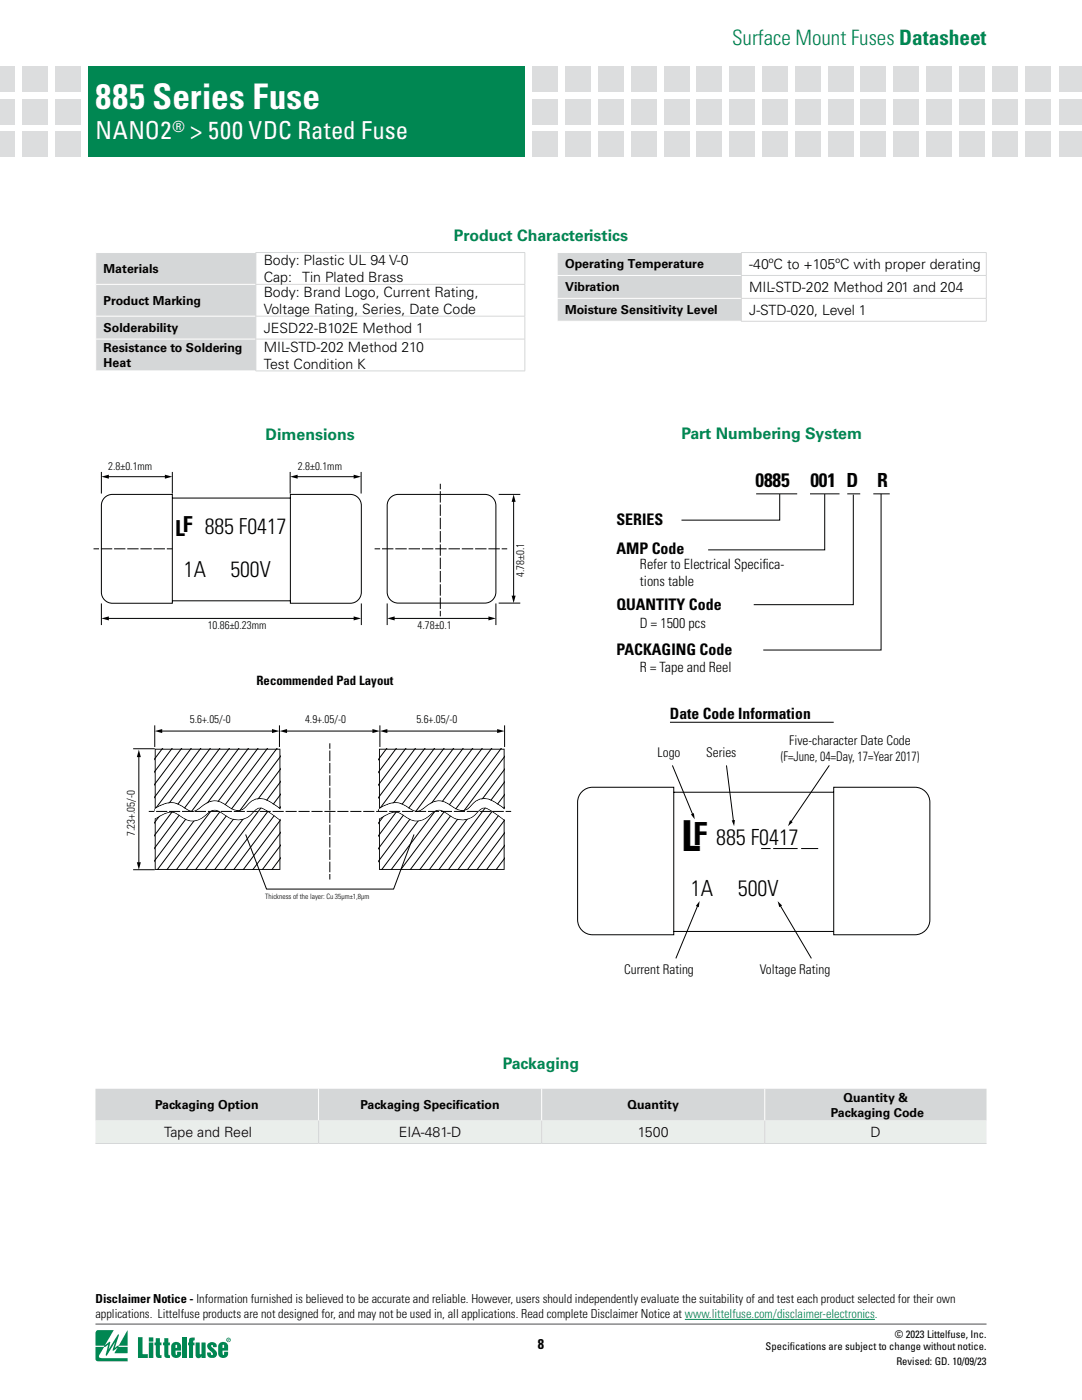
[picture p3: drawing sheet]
<svg xmlns="http://www.w3.org/2000/svg" width="216mm" height="279mm" viewBox="0 0 216 279" stroke-linecap="round" stroke-linejoin="round" font-family="sans-serif">
<path d="M19 264.2h177.8" fill="none" stroke="#4d4d4f" stroke-width=".2"/>
<g fill="#008752">
<path d="M19.2 265.6l.4-.2 3.1 .1-1.7 2.9 .8-.6 .2 .1-.3 1.4 1.9-3 .1 .3-.8 2.4 .8-.5 1.8-3.1v3.2h-1.8l-.1 .2h1.9v1.3l-2.7-.1 .7-1-.9 .6-.1-.2 .5-1.6-1.7 2.7h-.1l-.1-.2 .5-1.9-.8 .4-1.1 1.9a1.05 1.05 0 0 0 1.3 .4h4.5v.6h-6l-.3-.2-.1-.3v-2.4h1.6l.1-.2h-1.7v-2.5z"/>
<path d="M27.5 266.9h.9v3.4h1.1v.7h-2z"/>
<path d="M31.1 267.1h.8v.8h.3v.6h-.3v1.7v.2l.3 .1v.5a.81 .81 0 0 1-1.1-.4v-2.1h-.3v-.6h.3z"/>
<path d="M32.8 267.1h.8v.8h.3v.6h-.3v1.7v.2l.3 .1v.5a.81 .81 0 0 1-1.1-.4v-2.1h-.3v-.6h.3z"/>
<path d="M36.4 266.9h.8v4.1h-.8z"/>
<path d="M37.9 267.1l1-.2v.6a.3 .3 0 0 0-.3 .1 .3 .3 0 0 0-.1 .3h.3v.6h-.3v2.5h-.8v-2.5h-.2v-.6h.2z"/>
<path d="M39 267.9h.8v2.2l.2 .2 .2-.1v-2.3h.8v3.1h-.8v-.4a.61 .61 0 0 1-.7 .5 .61 .61 0 0 1-.5-.6z"/>
<path d="M41.5 268.2a.98 .98 0 0 1 1.1-.3 .98 .98 0 0 1 .6 .9l-.7 .1v-.4l-.3-.1-.1 .3 .5 .4a1.06 1.06 0 0 1 .3 1.8 .97 .97 0 0 1-1.1 .1 .97 .97 0 0 1-.4-1.1h.6l.1 .4 .3 .1a.69 .69 0 0 0-.5-.8l-.4-.5a.78 .78 0 0 1 0-.9z"/>
<path d="M17.6 13.2h87.2v18.1h-87.2z"/>
<path d="M29.7 266.9h.9v.8h-.9zM29.7 267.9h.9v3.1h-.9z"/>
<path d="M45.3 267.4a.35 .35 0 0 0 .7 0 .35 .35 0 0 0-.7 0zM45.2 267.4a.45 .45 0 0 1 .9 0 .45 .45 0 0 1-.9 0zM45.5 267.2l.2 .2zM45.4 267.2h.4v.4l-.2-.2-.2 .2z"/>
<path d="M44.4 268.4v.6h.3v-.5zM43.9 268a1.01 1.01 0 0 1 1.6 .6v.9h-1.1l.1 .9h.2v-.6h.8a1.02 1.02 0 0 1-.7 1.2 1.02 1.02 0 0 1-1.3-.8v-1.6z"/>
<path d="M35.1 268.4l-.1 .6h.3v-.5zM34.5 268a1.01 1.01 0 0 1 1.6 .6v.9h-1.1l.1 .9h.2v-.6h.8a1.02 1.02 0 0 1-.7 1.2 1.02 1.02 0 0 1-1.2-.8v-1.6z"/>
</g>
<g fill="#dcddde">
<path d="M11.1 13.2h5v5h-5z"/>
<path d="M11.1 19.8h5v5h-5z"/>
<path d="M11.1 26.3h5v5h-5z"/>
<path d="M4.5 13.2h5v5h-5z"/>
<path d="M4.5 19.8h5v5h-5z"/>
<path d="M4.5 26.3h5v5h-5z"/>
<path d="M-.1 13.2h3.1v5h-3.1z"/>
<path d="M-.1 19.8h3.1v5h-3.1z"/>
<path d="M-.1 26.3h3.1v5h-3.1z"/>
<path d="M204.5 13.2h5.1v5h-5.1z"/>
<path d="M204.5 19.8h5.1v5h-5.1z"/>
<path d="M204.5 26.3h5.1v5h-5.1z"/>
<path d="M106.3 13.2h5v5h-5z"/>
<path d="M106.3 19.8h5v5h-5z"/>
<path d="M106.3 26.3h5v5h-5z"/>
<path d="M112.9 13.2h5v5h-5z"/>
<path d="M112.9 19.8h5v5h-5z"/>
<path d="M112.9 26.3h5v5h-5z"/>
<path d="M119.4 13.2h5v5h-5z"/>
<path d="M119.4 19.8h5v5h-5z"/>
<path d="M119.4 26.3h5v5h-5z"/>
<path d="M126 13.2h5v5h-5z"/>
<path d="M126 19.8h5v5h-5z"/>
<path d="M126 26.3h5v5h-5z"/>
<path d="M132.5 13.2h5v5h-5z"/>
<path d="M132.5 19.8h5v5h-5z"/>
<path d="M132.5 26.3h5v5h-5z"/>
<path d="M139.1 13.2h5v5h-5z"/>
<path d="M139.1 19.8h5v5h-5z"/>
<path d="M139.1 26.3h5v5h-5z"/>
<path d="M145.6 13.2h5v5h-5z"/>
<path d="M145.6 19.8h5v5h-5z"/>
<path d="M145.6 26.3h5v5h-5z"/>
<path d="M152.1 13.2h5.1v5h-5.1z"/>
<path d="M152.1 19.8h5.1v5h-5.1z"/>
<path d="M152.1 26.3h5.1v5h-5.1z"/>
<path d="M158.7 13.2h5v5h-5z"/>
<path d="M158.7 19.8h5v5h-5z"/>
<path d="M158.7 26.3h5v5h-5z"/>
<path d="M165.2 13.2h5v5h-5z"/>
<path d="M165.2 19.8h5v5h-5z"/>
<path d="M165.2 26.3h5v5h-5z"/>
<path d="M171.8 13.2h5v5h-5z"/>
<path d="M171.8 19.8h5v5h-5z"/>
<path d="M171.8 26.3h5v5h-5z"/>
<path d="M178.3 13.2h5v5h-5z"/>
<path d="M178.3 19.8h5v5h-5z"/>
<path d="M178.3 26.3h5v5h-5z"/>
<path d="M184.9 13.2h5v5h-5z"/>
<path d="M184.9 19.8h5v5h-5z"/>
<path d="M184.9 26.3h5v5h-5z"/>
<path d="M191.4 13.2h5v5h-5z"/>
<path d="M191.4 19.8h5v5h-5z"/>
<path d="M191.4 26.3h5v5h-5z"/>
<path d="M198 13.2h5v5h-5z"/>
<path d="M198 19.8h5v5h-5z"/>
<path d="M198 26.3h5v5h-5z"/>
<path d="M211.3 13.2h4.6v5h-4.6z"/>
<path d="M211.3 19.8h4.6v5h-4.6z"/>
<path d="M211.3 26.3h4.6v5h-4.6z"/>
</g>
<path d="M19.1 50.4h32v6.4h-32zM19.1 56.8h32v6.3h-32zM19.1 63.1h32v4.6h-32zM19.1 67.7h32v6.3h-32z" fill="#d5d7d8"/>
<path d="M19 50.4h32M19 56.8h32M19.1 50.4v6.3M19.1 56.8v6.3M19 63.1h32M19 67.7h32M19 74h32M19.1 63.1v4.5M19.1 67.7v6.3" fill="none" stroke="#fff" stroke-width=".2"/>
<path d="M51 50.4h53.8M51 56.8h53.8M51.1 50.4v6.3M51.1 56.8v6.3M104.7 50.4v6.3M104.7 56.8v6.3M51 63.1h53.8M51 74h53.8M51.1 63.1v4.5M104.7 63.1v4.5M104.7 67.7v6.3M104.8 67.7h-53.7v6.3" fill="none" stroke="#d5d7d8" stroke-width=".2"/>
<path d="M19 217.3h44.6v6.3h-44.6zM63.6 217.3h44.5v6.3h-44.5zM108.1 217.3h44.5v6.3h-44.5zM152.6 217.3h44.2v6.3h-44.2z" fill="#d5d7d8"/>
<path d="M19 223.6h44.6v4.6h-44.6zM63.6 223.6h44.5v4.6h-44.5zM108.1 223.6h44.5v4.6h-44.5zM152.6 223.6h44.2v4.6h-44.2z" fill="#eaeeeb"/>
<path d="M63.6 217.3v6.3M108.1 217.3v6.3M152.6 217.3v6.3" fill="none" stroke="#fff" stroke-width=".2"/>
<path d="M19 228.2h177.8M63.6 223.6v4.6M108.1 223.6v4.6M152.6 223.6v4.6" fill="none" stroke="#d5d7d8" stroke-width=".2"/>
<path d="M111.2 50.4h36.7v4.6h-36.7zM111.2 55h36.7v4.5h-36.7zM111.2 59.5h36.7v4.6h-36.7z" fill="#d5d7d8"/>
<path d="M111.1 50.4h36.8M111.1 55h36.8M111.1 59.5h36.8M111.2 50.4v4.5M111.2 55v4.5M111.2 59.6v4.5M111.1 64.1h36.8" fill="none" stroke="#fff" stroke-width=".2"/>
<path d="M147.9 50.4h49M147.9 55h49M147.9 59.5h49M147.9 50.4v4.5M147.9 55v4.5M147.9 59.6v4.5M196.8 50.4v4.5M196.8 55v4.5M196.8 59.6v4.5M147.9 64.1h49" fill="none" stroke="#d5d7d8" stroke-width=".2"/>
<g fill="none" stroke="#000" stroke-width=".2">
<path d="M20.2 94.2v4.3M20.9 99.3l.9-.6h.6h12v21.7h-12a2.2 2.2 0 0 1-2.2-2.2v-17.3l.1-.6zM21.4 95.1h11.8M34.4 99.4h23.5M34.4 94.2v4.3M57.9 94.2v4.3M57.9 98.7h12a2.2 2.2 0 0 1 2.2 2.2v17.3a2.2 2.2 0 0 1-2.2 2.2h-12zM59.1 95.1h11.7M72.1 94.2v4.3M77.9 99.3l1-.6h.6h17.3a2.2 2.2 0 0 1 2.1 2.2v17.3a2.2 2.2 0 0 1-2.1 2.2h-17.3a2.2 2.2 0 0 1-2.2-2.2v-17.3v-.6zM87.9 96.5v1.1M99.5 98.7h4.3"/>
<path d="M102.5 99.9v19.2M150.9 98.6h8.2M155.6 98.6v5.2h-19.6M161.6 98.6h5.9M164.6 98.6v11.1h-23.3M169.1 98.6h2.6M170.3 98.7v22h-19.9M174.3 98.6h3.2M175.8 98.6v31.1h-23.5M18.7 109.5h1.1M33.3 109.5h1.1M34.4 119.9h23.5"/>
<path d="M74.7 109.5h1.1M100.1 109.5h1.1M20.2 120.4v4.3M21.4 123.4h49.4M72.1 120.4v4.3M77.3 120.4v4.3M78.5 123.4h19.2M87.9 121.9v1.1M98.9 120.4v4.3M99.5 120.4h4.3M26.6 149.4h4.3M27.7 150.8v21.6"/>
<path d="M30.9 144.8v4.3M32.1 145.9h22.4M32.4 149.4l-1.6 2.1M34.3 149.4l-3.5 4.6M36.2 149.4l-5.4 7.2M38.1 149.4l-7.3 9.7M40 149.4l-9.2 12.2M41.9 149.4l-11.1 14.8M43.8 149.4l-13 17.3M45.7 149.4l-14.9 19.9M47.6 149.4l-16.8 22.4M49.5 149.4l-18.2 24.3"/>
<path d="M51.4 149.4l-18.2 24.3M53.3 149.4l-18.2 24.3M55.2 149.4l-18.2 24.3M55.8 144.8v4.3M56 150.9l-17 22.8M56 153.5l-15.1 20.2M56 156l-13.2 17.7M56 158.5l-11.3 15.2M57 145.9h17.6M65.8 148.3v1.1M75.8 144.8v4.3M77 145.9h22.5"/>
<path d="M100.7 144.8v4.3M26.6 173.6h4.3M56 161.1l-9.4 12.6M56 163.6l-7.5 10.1M56 166.2l-5.6 7.5M56 168.7l-3.7 5M56 171.2l-1.8 2.5M65.8 174.4v1.1"/>
</g>
<g fill="#000">
<path d="M20.2 95.1l1.5-.4v.8zM32.9 94.7l1.5 .4-1.5 .4zM57.9 95.1l1.5-.4v.8zM70.6 94.7l1.5 .4-1.5 .4zM102.1 118.9h.8l-.4 1.5zM102.5 98.7l.4 1.5h-.8zM20.2 123.4l1.5-.4v.8zM70.6 123l1.5 .4-1.5 .4zM77.3 123.4l1.4-.4v.8zM97.5 123l1.4 .4-1.4 .4zM27.7 149.6l.4 1.5h-.8zM30.9 145.9l1.5-.4v.8z"/>
<path d="M54.3 145.5l1.5 .4-1.5 .4zM55.8 145.9l1.5-.4v.8zM74.3 145.5l1.5 .4-1.5 .4zM75.8 145.9l1.5-.4v.8zM99.2 145.5l1.5 .4-1.5 .4zM27.3 172.1h.8l-.4 1.5z"/>
<path d="M31.1 163.4v10h24.7v-9.7l-.4-.3a13.6 13.6 0 0 0-3.4-2.1 4.2 4.2 0 0 0-2.2 1.6 4.2 4.2 0 0 1-5.4-.5 2.1 2.1 0 0 0-3.2 .3 3.7 3.7 0 0 1-5.5 .1 2.66 2.66 0 0 0-3.5 0zM30.9 163.3l1.2-.7a3.3 3.3 0 0 1 4.3 .4 3.3 3.3 0 0 0 4.6-.5 2.23 2.23 0 0 1 3.5-.2 4 4 0 0 0 6.1-.5 1.59 1.59 0 0 1 2.4-.2l2.9 2v10h-25z"/>
<path d="M31.1 149.6v11.5a4.5 4.5 0 0 1 4.8-.5l1 .6a2.15 2.15 0 0 0 3.2-.3 3.6 3.6 0 0 1 5.2-.2 3.3 3.3 0 0 0 2.8 .9l.7-.5a3.6 3.6 0 0 1 5.3-1l1.7 1.1v-11.6zM30.9 149.4h25v12.1a10.4 10.4 0 0 0-3.9-2 4.1 4.1 0 0 0-3 1.8 2.79 2.79 0 0 1-3.8-.4 3.4 3.4 0 0 0-5 .2 2.16 2.16 0 0 1-2.9 .6 7.9 7.9 0 0 0-2.9-1.4l-1.7 .3-1.8 .9z"/>
</g>
<path d="M87.9 98v23.7M20.1 109.5h13M76.2 109.5h23.7" fill="none" stroke="#000" stroke-width=".2" stroke-dasharray="2.3 .4" stroke-linecap="butt"/>
<path d="M65.8 149.8v24.4" fill="none" stroke="#000" stroke-width=".2" stroke-dasharray="2.1 .4" stroke-linecap="butt"/>
<path d="M30.9 161.5a4.7 4.7 0 0 1 5.4-.5l.5 .3a2.3 2.3 0 0 0 3.5-.2 3.4 3.4 0 0 1 4.9-.2 2.74 2.74 0 0 0 4 .1 3.2 3.2 0 0 1 4.9-.7l1.8 1.3v2l-2.4-1.7a2.34 2.34 0 0 0-2.2-.6l-.3 .2a4.3 4.3 0 0 1-4.7 1.8l-.8-.3a5.9 5.9 0 0 0-2.8-1.4l-.9 .3a5.7 5.7 0 0 1-3.6 1.8 10.1 10.1 0 0 1-3.1-1.5 3.9 3.9 0 0 0-3.7 .9l-.5 .3z" fill="#fff"/>
<g fill="#000">
<path d="M75.8 163.4v10h24.7v-9.7l-.3-.3a13.6 13.6 0 0 0-3.5-2.1 4.2 4.2 0 0 0-2.1 1.6 4.2 4.2 0 0 1-5.5-.5 2.1 2.1 0 0 0-3.2 .3 3.7 3.7 0 0 1-5.4 .1 2.66 2.66 0 0 0-3.6 0zM75.6 163.3l1.3-.7a3.3 3.3 0 0 1 4.2 .4 3.3 3.3 0 0 0 4.7-.5 2.23 2.23 0 0 1 3.4-.2 4 4 0 0 0 6.2-.5 1.59 1.59 0 0 1 2.4-.2l2.9 2v10h-25.1z"/>
<path d="M75.8 149.6v11.5a4.5 4.5 0 0 1 4.9-.5l.9 .6a2.15 2.15 0 0 0 3.3-.3 3.6 3.6 0 0 1 5.2-.2 3.3 3.3 0 0 0 2.8 .9l.7-.5a3.6 3.6 0 0 1 5.2-1l1.7 1.1v-11.6zM75.6 149.4h25.1v12.1a10.3 10.3 0 0 0-4-2 4.1 4.1 0 0 0-3 1.8 2.79 2.79 0 0 1-3.7-.4 3.4 3.4 0 0 0-5 .2 2.16 2.16 0 0 1-2.9 .6 7.9 7.9 0 0 0-3-1.4l-1.7 .3-1.8 .9z"/>
</g>
<g fill="none" stroke="#000" stroke-width=".2">
<path d="M77.1 149.4l-1.5 2.1M79.1 149.4l-3.5 4.6M81 149.4l-5.4 7.2M82.9 149.4l-7.3 9.7M84.8 149.4l-9.2 12.2M86.7 149.4l-11.1 14.8M88.6 149.4l-13 17.3M90.5 149.4l-14.9 19.9M92.4 149.4l-16.8 22.4M94.3 149.4l-18.2 24.3M96.2 149.4l-18.2 24.3M98.1 149.4l-18.2 24.3"/>
<path d="M100 149.4l-18.2 24.3M100.7 150.9l-17 22.8M100.7 153.5l-15.1 20.2M100.7 156l-13.2 17.7M100.7 158.5l-11.3 15.2M100.7 161.1l-9.4 12.6M100.7 163.6l-7.5 10.1M100.7 166.2l-5.6 7.5M100.7 168.7l-3.7 5M100.7 171.2l-1.8 2.5"/>
</g>
<path d="M75.6 161.5a4.7 4.7 0 0 1 5.5-.5l.4 .3a2.3 2.3 0 0 0 3.6-.2 3.4 3.4 0 0 1 4.9-.2 2.74 2.74 0 0 0 3.9 .1 3.2 3.2 0 0 1 4.9-.7l1.9 1.3v2l-2.4-1.7a2.34 2.34 0 0 0-2.2-.6l-.4 .2a4.3 4.3 0 0 1-4.7 1.8l-.7-.3a5.9 5.9 0 0 0-2.8-1.4l-.9 .3a5.7 5.7 0 0 1-3.7 1.8 10.1 10.1 0 0 1-3.1-1.5 3.9 3.9 0 0 0-3.7 .9l-.5 .3z" fill="#fff"/>
<g fill="none" stroke="#000" stroke-width=".2">
<path d="M115.9 158.2a2.98 2.98 0 0 1 2.3-1.1h16.2v29.5h-16.2a2.99 2.99 0 0 1-2.9-3v-23.5v-.7zM133.7 144.1h32.7M134.2 152.8l4 9.8M134.4 158.1h32M145 152.8l1.4 11.1M165.5 152.8l-7.7 11.3M166.4 157.1h16.2a2.99 2.99 0 0 1 2.9 3v23.5a2.99 2.99 0 0 1-2.9 3h-16.2zM29.7 161.9h1.1M49 166.5l4.2 10.9h25.3l4.1-10.9M100.9 161.9h1.1M151.9 169.3h1.9M154.3 169.3h4.9"/>
<path d="M159.9 169.3h3.4M134.4 185.9h32M139.2 180.7l-4.3 10.6M155.7 180.7l6.2 10.6"/>
</g>
<path d="M100.5 161.9h-69.5" fill="none" stroke="#000" stroke-width=".2" stroke-dasharray="2.2 .4" stroke-linecap="butt"/>
<path d="M137.9 162.5l.6-.2 .1 1.2zM146 163.7l.6-.1-.1 1.3zM157.6 163.7l.6 .4-1 .8zM139.6 179.8l-.2 1.3-.6-.3zM155.2 179.8l.9 .9-.6 .3z" fill="#000"/>
<path d="M136.7 263.3h37.9" fill="none" stroke="#008752" stroke-width=".2"/>
<text font-size="8.5" x="136" y="169.9">L</text>
<text font-size="7.1" fill="#fff" x="19" y="21.8">885 Series Fuse</text>
<text font-size="6.3" x="138.3" y="168.6">F</text>
<g font-size="4.9" fill="#fff">
<text x="19" y="27.8">NANO2</text>
<text x="37.9" y="27.8">&gt; 500 VDC Rated Fuse</text>
</g>
<g font-size="4.4">
<text x="34.9" y="106.9">LF 885 F0417</text>
<text x="36.7" y="115.2">1A</text>
<text x="46" y="115.2">500V</text>
<text x="142.9" y="168.6">885 F0417</text>
<text x="137.9" y="178.9">1A</text>
<text x="147.2" y="178.9">500V</text>
</g>
<text font-size="4.2" fill="#007853" x="146.1" y="8.9">Surface Mount Fuses Datasheet</text>
<g font-size="3.9">
<text x="150.7" y="97.2">0885</text>
<text x="161.7" y="97.2">001 D</text>
<text x="175" y="97.2">R</text>
</g>
<g font-size="3.2" fill="#008752">
<text x="90.6" y="48">Product Characteristics</text>
<text x="53" y="87.8">Dimensions</text>
<text x="136" y="87.7">Part Numbering System</text>
<text x="100.3" y="213.4">Packaging</text>
</g>
<g font-size="3.2">
<text x="123" y="104.8">SERIES</text>
<text x="123" y="110.6">AMP Code</text>
<text x="123" y="121.7">QUANTITY Code</text>
<text x="123" y="130.7">PACKAGING Code</text>
</g>
<text font-size="3.1" fill="#fff" x="34.4" y="26.4">®</text>
<text font-size="3.1" x="133.7" y="143.4">Date Code Information</text>
<g font-size="2.8">
<text x="52.6" y="52.9">Body: Plastic UL 94 V-0</text>
<text x="149.5" y="53.7">-40ºC to +105ºC with proper derating</text>
<text x="52.6" y="56.3">Cap:</text>
<text x="52.6" y="59.3">Body: Brand Logo, Current Rating,</text>
<text x="60.3" y="56.3">Tin Plated Brass</text>
<text x="149.5" y="58.3">MIL-STD-202 Method 201 and 204</text>
<text x="52.6" y="62.6">Voltage Rating, Series, Date Code</text>
<text x="149.5" y="62.9">J-STD-020, Level 1</text>
<text x="52.6" y="66.4">JESD22-B102E Method 1</text>
<text x="52.6" y="70.2">MIL-STD-202 Method 210</text>
<text x="52.6" y="73.6">Test Condition K</text>
<text x="127.7" y="113.6">Refer to Electrical Specifica-</text>
<text x="127.7" y="116.9">tions table</text>
<text x="127.7" y="125.4">D = 1500 pcs</text>
<text x="127.7" y="134.1">R = Tape and Reel</text>
<text x="32.7" y="226.9">Tape and Reel</text>
<text x="79.6" y="226.9">EIA-481-D</text>
<text x="127.2" y="226.9">1500</text>
<text x="173.7" y="226.9">D</text>
<text x="107.3" y="269.2">8</text>
</g>
<g font-size="2.7">
<text x="157.5" y="148.7">Five-character Date Code</text>
<text x="131.2" y="151.1">Logo</text>
<text x="140.9" y="151.1">Series</text>
<text x="155.8" y="151.9">(F=June, 04=Day, 17=Year 2017)</text>
<text x="124.6" y="194.3">Current Rating</text>
<text x="151.6" y="194.3">Voltage Rating</text>
</g>
<text font-size="2.6" x="51.2" y="136.7">Recommended Pad Layout</text>
<g font-size="2.5">
<text x="112.8" y="53.6">Operating Temperature</text>
<text x="20.7" y="54.5">Materials</text>
<text x="112.8" y="58.2">Vibration</text>
<text x="20.7" y="60.8">Product Marking</text>
<text x="112.8" y="62.7">Moisture Sensitivity Level</text>
<text x="20.7" y="66.3">Solderability</text>
<text x="20.7" y="70.3">Resistance to Soldering</text>
<text x="20.7" y="73.2">Heat</text>
<text x="30.9" y="221.4">Packaging Option</text>
<text x="71.9" y="221.4">Packaging Specif</text>
<text x="90.9" y="221.4">ication</text>
<text x="125.2" y="221.4">Quantity</text>
<text x="168.3" y="219.9">Quantity &amp;</text>
<text x="165.8" y="222.8">Packaging Code</text>
<text x="19" y="260.1">Disclaimer Notice - Information furnished is believed to be accurate and reliable. However, users should independently evaluate the suitability of and test each product selected for their own</text>
<text x="19" y="263.1">applications. Littelfuse products are not designed for, and may not be used in, all applications. Read complete Disclaimer Notice at www.littelfuse.com/disclaimer-electronics.</text>
</g>
<g font-size="2.2">
<text x="21.6" y="93.7">2.8±0.1mm</text>
<text x="59.5" y="93.7">2.8±0.1mm</text>
<text x="104.6" y="115.2" transform="rotate(-90 104.6 115.2)">4.78±0.1</text>
<text x="41.4" y="125.5">10.86±0.23mm</text>
<text x="83.3" y="125.5">4.78±0.1</text>
<text x="37.9" y="144.2">5.6+.05/-0</text>
<text x="60.9" y="144.2">4.9+.05/-0</text>
<text x="83.1" y="144.2">5.6+.05/-0</text>
<text x="26.9" y="166.9" transform="rotate(-90 26.9 166.9)">7.23+.05/-0</text>
</g>
<g font-size="2.1">
<text x="152.8" y="269.5">Specif</text>
<text x="157.6" y="269.5">ications are subject to change without notice.</text>
<text x="178.6" y="267">© 2023 Littelfuse, Inc.</text>
<text x="178.9" y="272.3">Revised: GD. 10/09/23</text>
</g>
<text font-size="1.5" x="52.9" y="179.5">Thickness of the layer: Cu 35μm±1,8μm</text>
</svg>
